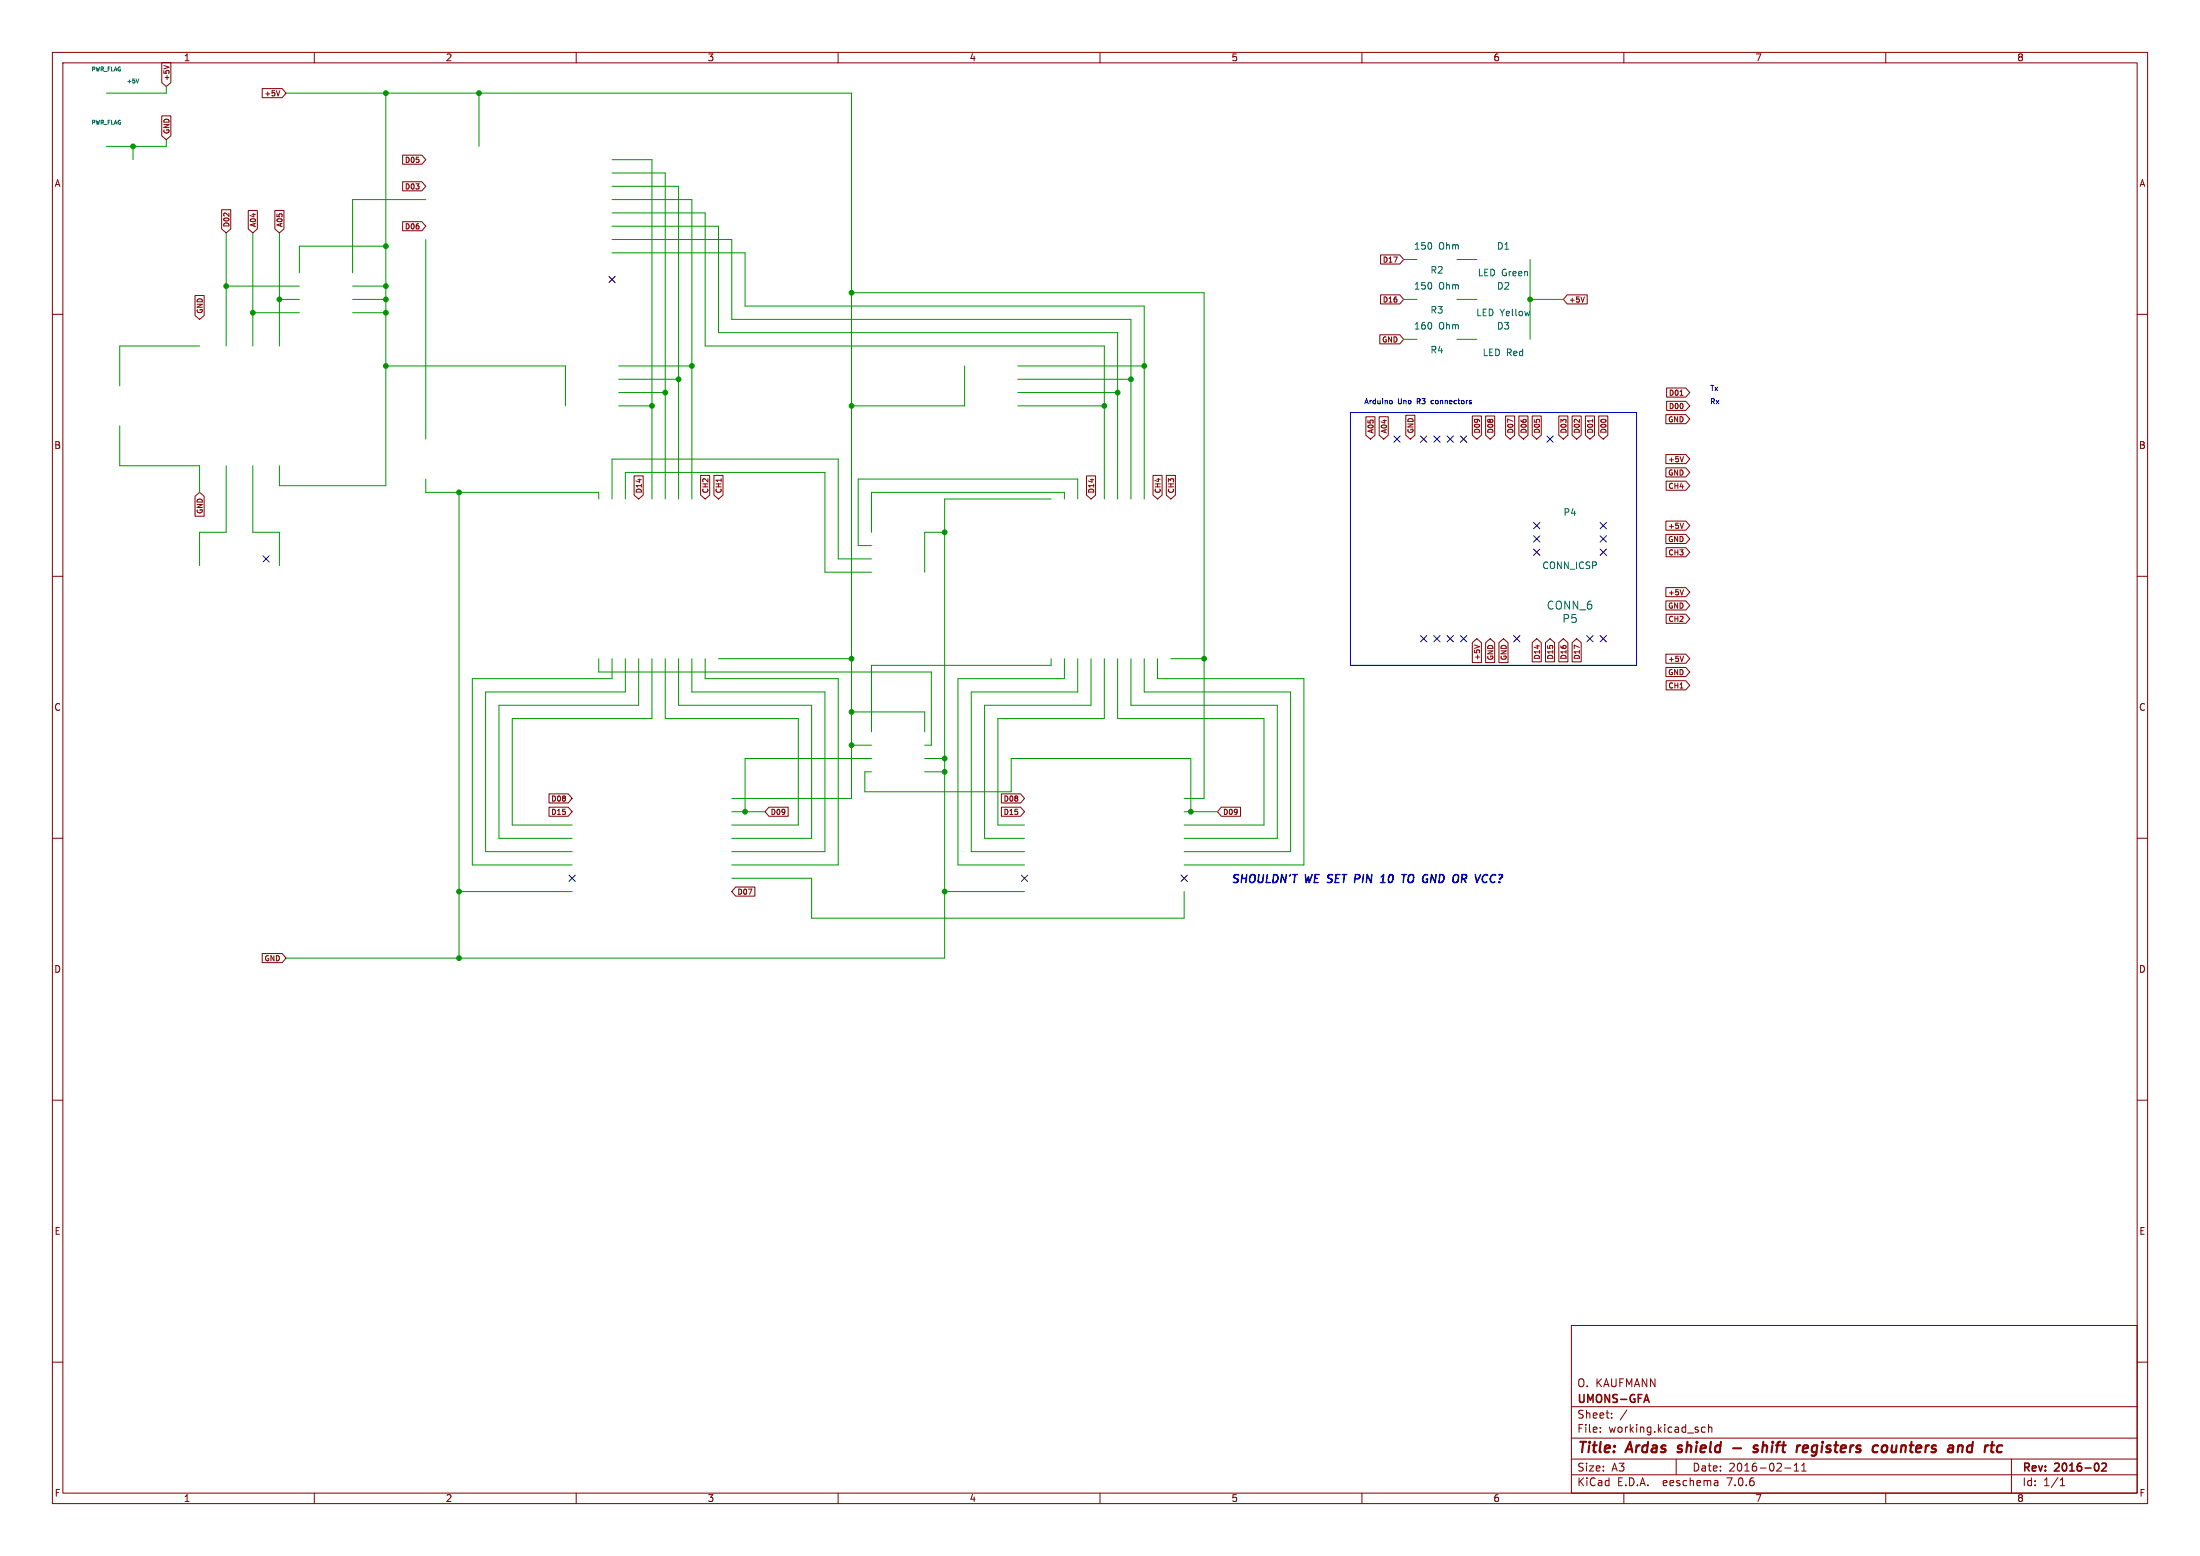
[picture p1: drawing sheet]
<svg xmlns="http://www.w3.org/2000/svg" width="420mm" height="297mm" viewBox="0 0 420 297" stroke-linecap="round" stroke-linejoin="round" font-family="sans-serif">
<g fill="none" stroke="#840000" stroke-width=".19">
<path d="M10 10h400v277h-400zM12 12h396v273h-396zM30.9 12h1.7v3.8l-.9 .7-.8-.7zM31.3 12.5l1 .3M50.1 16.9h3.8l.7 .9-.7 .8h-3.8zM53.4 17.3l-.3 1M60 10v2M110 10v2M160 10v2M210 10v2M260 10v2M310 10v2"/>
<path d="M360 10v2M30.9 22.1h1.7v3.8l-.9 .8-.8-.8zM76.9 29.6h3.6l.8 .9-.8 .8h-3.6zM76.9 34.7h3.6l.8 .9-.8 .8h-3.6zM10 60h2M37.2 56.4h1.8v3.8l-.9 .8-.9-.8zM42.3 40h1.7v3.7l-.8 .8-.9-.8zM47.4 40.2h1.7v3.5l-.8 .8-.9-.8zM52.5 40.2h1.7v3.5l-.9 .8-.8-.8zM76.9 42.3h3.6l.8 .9-.8 .8h-3.6zM263.6 56.3h3.6l.8 .9-.8 .8h-3.6zM263.6 48.7h3.6l.8 .8-.8 .9h-3.6z"/>
<path d="M299.2 56.3h3.8v1.7h-3.8l-.8-.8zM302.5 56.7l-.4 1M408 60h2M260.8 79.5h1.7v3.6l-.9 .7-.8-.7zM263.3 79.5h1.7v3.6l-.8 .7-.9-.7zM263.4 63.9h3.8l.8 .9-.8 .8h-3.8zM268.4 79.3h1.7v3.8l-.9 .7-.8-.7zM281.1 79.4h1.7v3.7l-.9 .7-.8-.7zM283.6 79.4h1.7v3.7l-.8 .7-.9-.7zM287.4 79.4h1.8v3.7l-.9 .7-.9-.7zM290 79.4h1.7v3.7l-.9 .7-.8-.7zM292.5 79.4h1.7v3.7l-.8 .7-.9-.7z"/>
<path d="M297.6 79.4h1.7v3.7l-.9 .7-.8-.7zM300.1 79.4h1.8v3.7l-.9 .7-.9-.7zM302.7 79.4h1.7v3.7l-.9 .7-.8-.7zM305.2 79.4h1.7v3.7l-.8 .7-.9-.7zM318 79.1h3.8l.8 .9-.8 .9h-3.8zM318.2 76.6h3.6l.8 .9-.8 .8h-3.6zM318.2 74.1h3.6l.8 .8-.8 .9h-3.6zM320.7 75.5h.6M37.2 94.7l.9-.7 .9 .7v3.8h-1.8zM121.1 90.8h1.7v3.7l-.9 .8-.8-.8zM133.8 90.7h1.7v3.8l-.9 .8-.8-.8zM136.3 90.7h1.7v3.8l-.8 .8-.9-.8z"/>
<path d="M207.4 90.8h1.7v3.7l-.8 .8-.9-.8zM220.1 90.7h1.7v3.8l-.8 .8-.9-.8zM222.7 90.7h1.7v3.8l-.9 .8-.8-.8zM304.1 80v.6M318 99.5h3.8l.8 .8-.8 .9h-3.8zM318 86.8h3.8l.8 .8-.8 .9h-3.8zM318 89.3h3.8l.8 .9-.8 .8h-3.8zM318.1 91.8h3.7l.8 .9-.8 .9h-3.7zM321.4 99.9l-.3 1M321.4 87.2l-.3 1M10 110h2M318 102h3.8l.8 .9-.8 .8h-3.8z"/>
<path d="M318 112.2h3.8l.8 .8-.8 .9h-3.8zM318 114.7h3.8l.8 .9-.8 .8h-3.8zM318.1 104.5h3.7l.8 .9-.8 .9h-3.7zM318.1 117.2h3.7l.8 .9-.8 .9h-3.7zM321.4 112.6l-.3 1M408 110h2M281.1 122.7l.8-.8 .9 .8v3.8h-1.7zM281.5 123.1l1 .3M283.6 122.7l.9-.8 .8 .8v3.8h-1.7zM286.2 122.7l.8-.8 .9 .8v3.8h-1.7zM292.5 122.7l.9-.8 .8 .8v3.6h-1.7zM295 122.7l.9-.8 .9 .8v3.6h-1.8z"/>
<path d="M297.6 122.7l.8-.8 .9 .8v3.6h-1.7zM300.1 122.7l.9-.8 .9 .8v3.6h-1.8zM318 127.4h3.8l.8 .9-.8 .8h-3.8zM318 124.9h3.8l.8 .8-.8 .9h-3.8zM318.1 129.9h3.7l.8 .9-.8 .9h-3.7zM321.4 125.3l-.3 1M10 160h2M104.8 154.1h3.7l.7 .8-.7 .9h-3.7zM104.8 151.5h3.7l.7 .9-.7 .9h-3.7zM146.8 154.1h3.7v1.7h-3.7l-.8-.9zM191.2 154.1h3.6l.8 .8-.8 .9h-3.6zM191.2 151.5h3.6l.8 .9-.8 .9h-3.6z"/>
<path d="M233.2 154.1h3.6v1.7h-3.6l-.8-.9zM408 160h2M140.4 169.3h3.7v1.7h-3.7l-.7-.8zM50.1 182h3.8l.7 .9-.7 .8h-3.8zM10 210h2M408 210h2M10 260h2M300 253h108v32h-108zM408 260h2M300 278.5h108M300 274.5h108M300 268.5h108"/>
<path d="M305.5 273.2v.2M305.5 272.5v.1M307.7 270.5v.2M307.7 269.8v.1M310.6 269.1l-1.3 1.9M320 278.5v3M325.5 272.5l-.4-.1-.3 .3 .1 .6h.6M326.2 272.5l.2-.1 .3 .1 .1 .9M326.2 271.9v1.5M342.5 279.7l.4-.4v1.5M343.9 279.7l.5-.4v1.5M384 278.5v6.5"/>
<path d="M60 285v2M110 285v2M160 285v2M210 285v2M260 285v2M300 281.5h108M310 285v2M327.9 282.7v.9M327.9 283.5l-.1 .1M327.9 282.9l-.1 .1M340.7 280.2h1.2M342.5 280.8h.9"/>
<path d="M343.9 280.8h.9M360 285v2M393.3 283.6h.9M393.3 282.5l.4-.4v1.5"/>
</g>
<path d="M314 267.3h.7M314.3 266.2l.5 1.5M400.6 279.6v.9M401.3 279.4l.5-.1 .2 .1 .1 .3-.9 1.1h.9" fill="none" stroke="#840000" stroke-width=".3"/>
<path d="M320.2 277.1l.2 .1M320.4 276v.4M330.9 276.4h1.5M335.6 276a.49 .49 0 0 0-.8 .3l.1 .1 .4 .1 .3 .3-.4 .4-.5-.1M336.6 275.2l-.2 2M344.2 277.1h.8M344.2 276.2l.3-.3h.4l.3 .3v.1l-1 .2M359.4 276.1a.52 .52 0 0 1 .5-.2 .52 .52 0 0 1 .4 .4l-.1 .5a.55 .55 0 0 1-.5 .4 .55 .55 0 0 1-.5-.4zM374.2 275.9h.3l.2 .3-.1 1M376 275.9l-.5 .4v.5l.3 .4h.4" fill="none" stroke="#840000" stroke-width=".4"/>
<path d="M257.8 78.7h54.6v48.3h-54.6zM265.5 76.4l.3 .2-.1 .4-.2 .1M273.3 76.5v.5M280.8 76.8l.1 .1-.1 .2M280.8 76.4l.1 .1" fill="none" stroke="#0000c2" stroke-width=".19"/>
<path d="M263.5 168.5h.9M265.2 167.2l-.2 .7 .1 .4M269.7 167a.56 .56 0 0 0-.8 .4l-.1 .5 .2 .5a.54 .54 0 0 0 .7-.2M285.1 166.9l.4 .2M285.4 168.3l-.3 .2" fill="none" stroke="#0000c2" stroke-width=".3"/>
<g fill="none" stroke="#009600" stroke-width=".19">
<path d="M31.7 16.5v1.3h-11.4M54.6 17.8h108v134.6h-22.9M73.7 17.8v74.9h-20.4v-3.8M91.4 17.8v10.1M25.4 27.9v2.6M31.7 26.7v1.2h-11.4M81.3 38.1h-14v14M116.8 30.5h7.7v64.8M116.8 38.1h15.3v57.2M116.8 35.6h12.7v59.7M116.8 33h10.2v62.3M43.2 44.5v21.5"/>
<path d="M43.2 54.6h13.9M48.3 59.7h8.8M48.3 44.5v21.5M53.3 57.2h3.8M53.3 44.5v21.5M67.3 57.2h6.4M67.3 59.7h6.4M67.3 54.6h6.4M73.7 47h-16.6v5.1M81.3 45.7v38.1M116.8 45.7h22.9v15.3h76.2v34.3M116.8 48.3h25.4v10.1h76.2v36.9"/>
<path d="M116.8 43.2h20.4v20.3h76.2v31.8M116.8 40.6h17.8v25.4h76.2v29.3M162.6 55.9h67.3v96.5h-3.8M268 57.2h2.5M268 49.5h2.5M278.1 57.2h3.8M278.1 49.5h3.8M292.1 57.2h6.3M292.1 49.5v15.3M38.1 66h-15.2v7.7M73.7 69.9h34.2v7.6M118.1 77.5h6.4"/>
<path d="M118.1 69.9h14M118.1 74.9h8.9M118.1 72.4h11.4M184.1 69.9v7.6h-21.5M194.3 77.5h16.5M194.3 69.9h24.1M194.3 74.9h19.1M194.3 72.4h21.6M268 64.8h2.5M278.1 64.8h3.8M22.9 81.3v7.6h15.2v5.1M43.2 88.9v12.7h-5.1v6.4"/>
<path d="M48.3 88.9v12.7h5v6.4M81.3 91.4v2.6h33v1.3M87.6 94v88.9M116.8 95.3v-7.7h43.2v19.1h6.4M119.4 95.3v-5.1h38.1v19h8.9M200.7 95.3h-20.4v87.6h-125.7M203.2 95.3v-1.3h-36.8v7.6M205.7 95.3v-3.9h-41.9v12.7h2.6M180.3 101.6h-3.8v7.6M114.3 125.7v2.6h63.5v13.9h-1.3M116.8 125.7v3.8h-26.6v35.6h19M119.4 125.7v6.4h-26.7v30.5h16.5"/>
<path d="M121.9 125.7v8.9h-26.7v25.4h14M124.5 125.7v11.5h-26.7v20.3h11.4M127 125.7v11.5h25.4v20.3h-12.7M129.5 125.7v8.9h25.4v25.4h-15.2M132.1 125.7v6.4h25.4v30.5h-17.8M134.6 125.7v3.8h25.4v35.6h-20.3M137.2 125.7h25.4M162.6 135.9h13.9v3.8M200.7 125.7v1.3h-34.3v12.7M203.2 125.7v3.8h-20.3v35.6h12.7M205.7 125.7v6.4h-20.3v30.5h10.2M208.3 125.7v8.9h-20.3v25.4h7.6"/>
<path d="M210.8 125.7v11.5h-20.3v20.3h5.1M213.4 125.7v11.5h27.9v20.3h-15.2M215.9 125.7v8.9h27.9v25.4h-17.7M218.4 125.7v6.4h28v30.5h-20.3M221 125.7v3.8h27.9v35.6h-22.8M223.5 125.7h6.4M139.7 154.9h6.3M162.6 142.2h3.8M166.4 147.3h-1.3v3.8h27.9v-6.3h34.3v10.1M166.4 144.8h-24.2v10.1M176.5 144.8h3.8M176.5 147.3h3.8"/>
<path d="M226.1 154.9h6.3M87.6 170.2h21.6M139.7 167.6h15.2v7.7h71.2v-5.1M180.3 170.2h15.3"/>
</g>
<g fill="none" stroke="#000084" stroke-width=".19">
<path d="M116.2 52.7l1.2 1.2M117.4 52.7l-1.2 1.2M266.1 83.2l1.2 1.2M267.3 83.2l-1.2 1.2M271.2 83.2l1.2 1.2M272.4 83.2l-1.2 1.2M273.7 83.2l1.2 1.2M274.9 83.2l-1.2 1.2M276.3 83.2l1.2 1.2M277.5 83.2l-1.2 1.2M278.8 83.2l1.2 1.2M280 83.2l-1.2 1.2"/>
<path d="M292.8 99.7l1.2 1.2M294 99.7l-1.2 1.2M295.3 83.2l1.2 1.2M296.5 83.2l-1.2 1.2M305.5 99.7l1.2 1.2M306.7 99.7l-1.2 1.2M50.2 106.1l1.2 1.2M51.4 106.1l-1.2 1.2M292.8 104.8l1.2 1.2M292.8 102.3l1.2 1.2M294 104.8l-1.2 1.2M294 102.3l-1.2 1.2"/>
<path d="M305.5 102.3l1.2 1.2M305.5 104.8l1.2 1.2M306.7 104.8l-1.2 1.2M306.7 102.3l-1.2 1.2M271.2 121.3l1.2 1.2M272.4 121.3l-1.2 1.2M273.7 121.3l1.2 1.2M274.9 121.3l-1.2 1.2M276.3 121.3l1.2 1.2M277.5 121.3l-1.2 1.2M278.8 121.3l1.2 1.2M280 121.3l-1.2 1.2"/>
<path d="M289 121.3l1.2 1.2M290.2 121.3l-1.2 1.2M302.9 121.3l1.2 1.2M304.1 121.3l-1.2 1.2M305.5 121.3l1.2 1.2M306.7 121.3l-1.2 1.2M108.6 167l1.2 1.2M109.8 167l-1.2 1.2M195 167l1.2 1.2M196.2 167l-1.2 1.2M225.5 167l1.2 1.2M226.7 167l-1.2 1.2"/>
</g>
<path d="M26.5 15.1l-.3 .7M282.4 51.4v1.2h.6M283.5 52h.4M284.1 51.4h-.6v1.2h.6M284.6 51.4a.64 .64 0 0 1 .7 .6 .64 .64 0 0 1-.7 .6zM287.5 51.4a.59 .59 0 0 0-.7 .6 .59 .59 0 0 0 .7 .6l.1-.5h-.3M288.1 51.8v.8M288.5 51.8l-.4 .2M288.8 52.2l.6-.1v-.2l-.4-.1-.2 .2 .1 .6h.5M289.9 52.2l.6-.1v-.2l-.4-.1-.2 .2 .1 .6h.5M291.1 51.9l.2-.1 .3 .1v.7M291.1 51.8v.8" fill="none" stroke="#006464" stroke-width=".19"/>
<g fill="#009600" stroke="#009600" stroke-width=".19">
<circle cx="215.9" cy="72.4" r=".46"/>
<circle cx="218.4" cy="69.9" r=".46"/>
<circle cx="180.3" cy="170.2" r=".46"/>
<circle cx="213.4" cy="74.9" r=".46"/>
<circle cx="162.6" cy="55.9" r=".46"/>
<circle cx="180.3" cy="101.6" r=".46"/>
<circle cx="210.8" cy="77.5" r=".46"/>
<circle cx="227.3" cy="154.9" r=".46"/>
<circle cx="229.9" cy="125.7" r=".46"/>
<circle cx="292.1" cy="57.2" r=".46"/>
<circle cx="162.6" cy="77.5" r=".46"/>
<circle cx="180.3" cy="147.3" r=".46"/>
<circle cx="180.3" cy="144.8" r=".46"/>
<circle cx="162.6" cy="135.9" r=".46"/>
<circle cx="162.6" cy="142.2" r=".46"/>
<circle cx="162.6" cy="125.7" r=".46"/>
<circle cx="142.2" cy="154.9" r=".46"/>
<circle cx="43.2" cy="54.6" r=".46"/>
<circle cx="48.3" cy="59.7" r=".46"/>
<circle cx="25.4" cy="27.9" r=".46"/>
<circle cx="53.3" cy="57.2" r=".46"/>
<circle cx="73.7" cy="69.9" r=".46"/>
<circle cx="87.6" cy="182.9" r=".46"/>
<circle cx="87.6" cy="170.2" r=".46"/>
<circle cx="87.6" cy="94" r=".46"/>
<circle cx="73.7" cy="54.6" r=".46"/>
<circle cx="73.7" cy="57.2" r=".46"/>
<circle cx="73.7" cy="59.7" r=".46"/>
<circle cx="73.7" cy="47" r=".46"/>
<circle cx="73.7" cy="17.8" r=".46"/>
<circle cx="91.4" cy="17.8" r=".46"/>
<circle cx="132.1" cy="69.9" r=".46"/>
<circle cx="124.5" cy="77.5" r=".46"/>
<circle cx="127" cy="74.9" r=".46"/>
<circle cx="129.5" cy="72.4" r=".46"/>
</g>
<g font-size="2.8" fill="#840000">
<text x="301" y="277.9">Title:</text>
<text x="310.6" y="277.9">Ardas</text>
<text x="321.2" y="277.9">shield</text>
<text x="337.2" y="277.9">shift</text>
<text x="346.2" y="277.9">registers</text>
<text x="361.6" y="277.9">counters</text>
<text x="376.8" y="277.9">and</text>
</g>
<g font-size="2.1" fill="#006464">
<text x="295.2" y="116.6">CONN_6</text>
<text x="298.2" y="119.1">P5</text>
</g>
<g font-size="2.1" fill="#0000c2">
<text x="234.9" y="168.7">SHOULDN'T</text>
<text x="249.2" y="168.7">WE SET PIN</text>
<text x="265.5" y="168.7">10</text>
<text x="270.1" y="168.7">TO GND</text>
<text x="281.1" y="168.7">OR</text>
<text x="286" y="168.7">VCC?</text>
</g>
<g font-size="2.1" fill="#840000">
<text x="301" y="268.2">UMONS-GFA</text>
<text x="301" y="265">O. KAUFMANN</text>
<text x="301" y="273.7">File:</text>
<text x="301" y="271">Sheet:</text>
<text x="307.1" y="273.7">working.kicad_sch</text>
<text x="301" y="281.1">Size:</text>
<text x="307.6" y="281.1">A3</text>
<text x="323" y="281.1">Date:</text>
<text x="330" y="281.1">2016-02-11</text>
<text x="386" y="281.3">Rev:</text>
<text x="392.4" y="281.3">2016-02</text>
<text x="301" y="283.9">KiCad</text>
<text x="308.7" y="283.9">E.D.A.</text>
<text x="317.6" y="283.9">eeschema</text>
<text x="330" y="283.9">7.0.6</text>
<text x="386" y="283.9">Id:</text>
<text x="390.1" y="283.9">1/1</text>
</g>
<g font-size="1.8" fill="#840000">
<text x="35" y="11.9">1</text>
<text x="85" y="11.9">2</text>
<text x="135" y="11.9">3</text>
<text x="185" y="11.9">4</text>
<text x="235" y="11.9">5</text>
<text x="285" y="11.9">6</text>
<text x="335" y="11.9">7</text>
<text x="385" y="11.9">8</text>
<text x="10.3" y="35.9">A</text>
<text x="408.3" y="35.9">A</text>
<text x="10.3" y="85.9">B</text>
<text x="408.2" y="85.9">B</text>
<text x="10.3" y="135.9">C</text>
<text x="408.2" y="135.9">C</text>
<text x="10.3" y="185.9">D</text>
<text x="408.2" y="185.9">D</text>
<text x="10.3" y="235.9">E</text>
<text x="408.3" y="235.9">E</text>
<text x="10.3" y="285.9">F</text>
<text x="35" y="286.9">1</text>
<text x="85" y="286.9">2</text>
<text x="135" y="286.9">3</text>
<text x="185" y="286.9">4</text>
<text x="235" y="286.9">5</text>
<text x="285" y="286.9">6</text>
<text x="335" y="286.9">7</text>
<text x="385" y="286.9">8</text>
<text x="408.3" y="285.9">F</text>
</g>
<g font-size="1.8" fill="#006464">
<text x="269.8" y="47.9">150</text>
<text x="274.6" y="47.9">Ohm</text>
<text x="285.7" y="47.9">D1</text>
<text x="273" y="52.4">R2</text>
<text x="269.8" y="55.5">150</text>
<text x="274.6" y="55.5">Ohm</text>
<text x="285.7" y="55.5">D2</text>
<text x="269.8" y="63.1">160</text>
<text x="273" y="60">R3</text>
<text x="274.6" y="63.1">Ohm</text>
<text x="281.7" y="60.6">LED Yellow</text>
<text x="285.7" y="63.1">D3</text>
<text x="273" y="67.7">R4</text>
<text x="283" y="68.2">LED Red</text>
<text x="298.4" y="98.7">P4</text>
<text x="294.3" y="108.8">CONN_ICSP</text>
</g>
<g font-size="1.4" fill="#840000">
<text x="32.5" y="15.5" transform="rotate(-90 32.5 15.5)">+5V</text>
<text x="50.3" y="18.6">+5V</text>
<text x="32.5" y="25.7" transform="rotate(-90 32.5 25.7)">GND</text>
<text x="77.2" y="31.3">D05</text>
<text x="77.2" y="36.4">D03</text>
<text x="44" y="43.5" transform="rotate(-90 44 43.5)">D02</text>
<text x="49.1" y="43.5" transform="rotate(-90 49.1 43.5)">A04</text>
<text x="54.1" y="43.5" transform="rotate(-90 54.1 43.5)">A05</text>
<text x="77.2" y="44">D06</text>
<text x="263.8" y="50.3">D17</text>
<text x="38.9" y="60" transform="rotate(-90 38.9 60)">GND</text>
<text x="263.8" y="57.9">D16</text>
<text x="299.4" y="57.9">+5V</text>
<text x="263.7" y="65.6">GND</text>
<text x="318.5" y="75.7">D01</text>
<text x="262.4" y="82.8" transform="rotate(-90 262.4 82.8)">A05</text>
<text x="265" y="82.8" transform="rotate(-90 265 82.8)">A04</text>
<text x="270" y="82.8" transform="rotate(-90 270 82.8)">GND</text>
<text x="282.7" y="82.8" transform="rotate(-90 282.7 82.8)">D09</text>
<text x="285.3" y="82.8" transform="rotate(-90 285.3 82.8)">D08</text>
<text x="289.1" y="82.8" transform="rotate(-90 289.1 82.8)">D07</text>
<text x="291.6" y="82.8" transform="rotate(-90 291.6 82.8)">D06</text>
<text x="294.2" y="82.8" transform="rotate(-90 294.2 82.8)">D05</text>
<text x="299.2" y="82.8" transform="rotate(-90 299.2 82.8)">D03</text>
<text x="301.8" y="82.8" transform="rotate(-90 301.8 82.8)">D02</text>
<text x="304.3" y="82.8" transform="rotate(-90 304.3 82.8)">D01</text>
<text x="306.9" y="82.8" transform="rotate(-90 306.9 82.8)">D00</text>
<text x="318.3" y="80.8">GND</text>
<text x="318.5" y="78.3">D00</text>
<text x="318.3" y="88.4">+5V</text>
<text x="122.7" y="94.3" transform="rotate(-90 122.7 94.3)">D14</text>
<text x="135.4" y="94.3" transform="rotate(-90 135.4 94.3)">CH2</text>
<text x="138" y="94.3" transform="rotate(-90 138 94.3)">CH1</text>
<text x="209.1" y="94.3" transform="rotate(-90 209.1 94.3)">D14</text>
<text x="221.8" y="94.3" transform="rotate(-90 221.8 94.3)">CH4</text>
<text x="224.3" y="94.3" transform="rotate(-90 224.3 94.3)">CH3</text>
<text x="318.3" y="91">GND</text>
<text x="318.4" y="93.5">CH4</text>
<text x="38.9" y="98.2" transform="rotate(-90 38.9 98.2)">GND</text>
<text x="318.3" y="101.1">+5V</text>
<text x="318.3" y="103.7">GND</text>
<text x="318.4" y="106.2">CH3</text>
<text x="318.3" y="113.8">+5V</text>
<text x="318.3" y="116.4">GND</text>
<text x="318.4" y="118.9">CH2</text>
<text x="282.7" y="126.2" transform="rotate(-90 282.7 126.2)">+5V</text>
<text x="285.3" y="126.2" transform="rotate(-90 285.3 126.2)">GND</text>
<text x="287.8" y="126.2" transform="rotate(-90 287.8 126.2)">GND</text>
<text x="294.2" y="126" transform="rotate(-90 294.2 126)">D14</text>
<text x="296.7" y="126" transform="rotate(-90 296.7 126)">D15</text>
<text x="299.2" y="126" transform="rotate(-90 299.2 126)">D16</text>
<text x="301.8" y="126" transform="rotate(-90 301.8 126)">D17</text>
<text x="318.3" y="129.1">GND</text>
<text x="318.3" y="126.5">+5V</text>
<text x="318.4" y="131.6">CH1</text>
<text x="105.1" y="155.7">D15</text>
<text x="105.1" y="153.2">D08</text>
<text x="147" y="155.7">D09</text>
<text x="191.5" y="155.7">D15</text>
<text x="191.5" y="153.2">D08</text>
<text x="233.4" y="155.7">D09</text>
<text x="140.7" y="171">D07</text>
<text x="50.3" y="183.7">GND</text>
</g>
<g font-size="1.4" fill="#0000c2">
<text x="260.3" y="77.2">Arduino</text>
<text x="266.9" y="77.2">Uno</text>
<text x="270.7" y="77.2">R3</text>
<text x="273.7" y="77.2">connectors</text>
<text x="326.4" y="77.2">Rx</text>
<text x="326.4" y="74.7">Tx</text>
</g>
<g font-size="1.1" fill="#006464">
<text x="17.3" y="13.8">PWR_FLAG</text>
<text x="24.1" y="16.1">+5V</text>
<text x="17.3" y="24">PWR_FLAG</text>
</g>
</svg>
